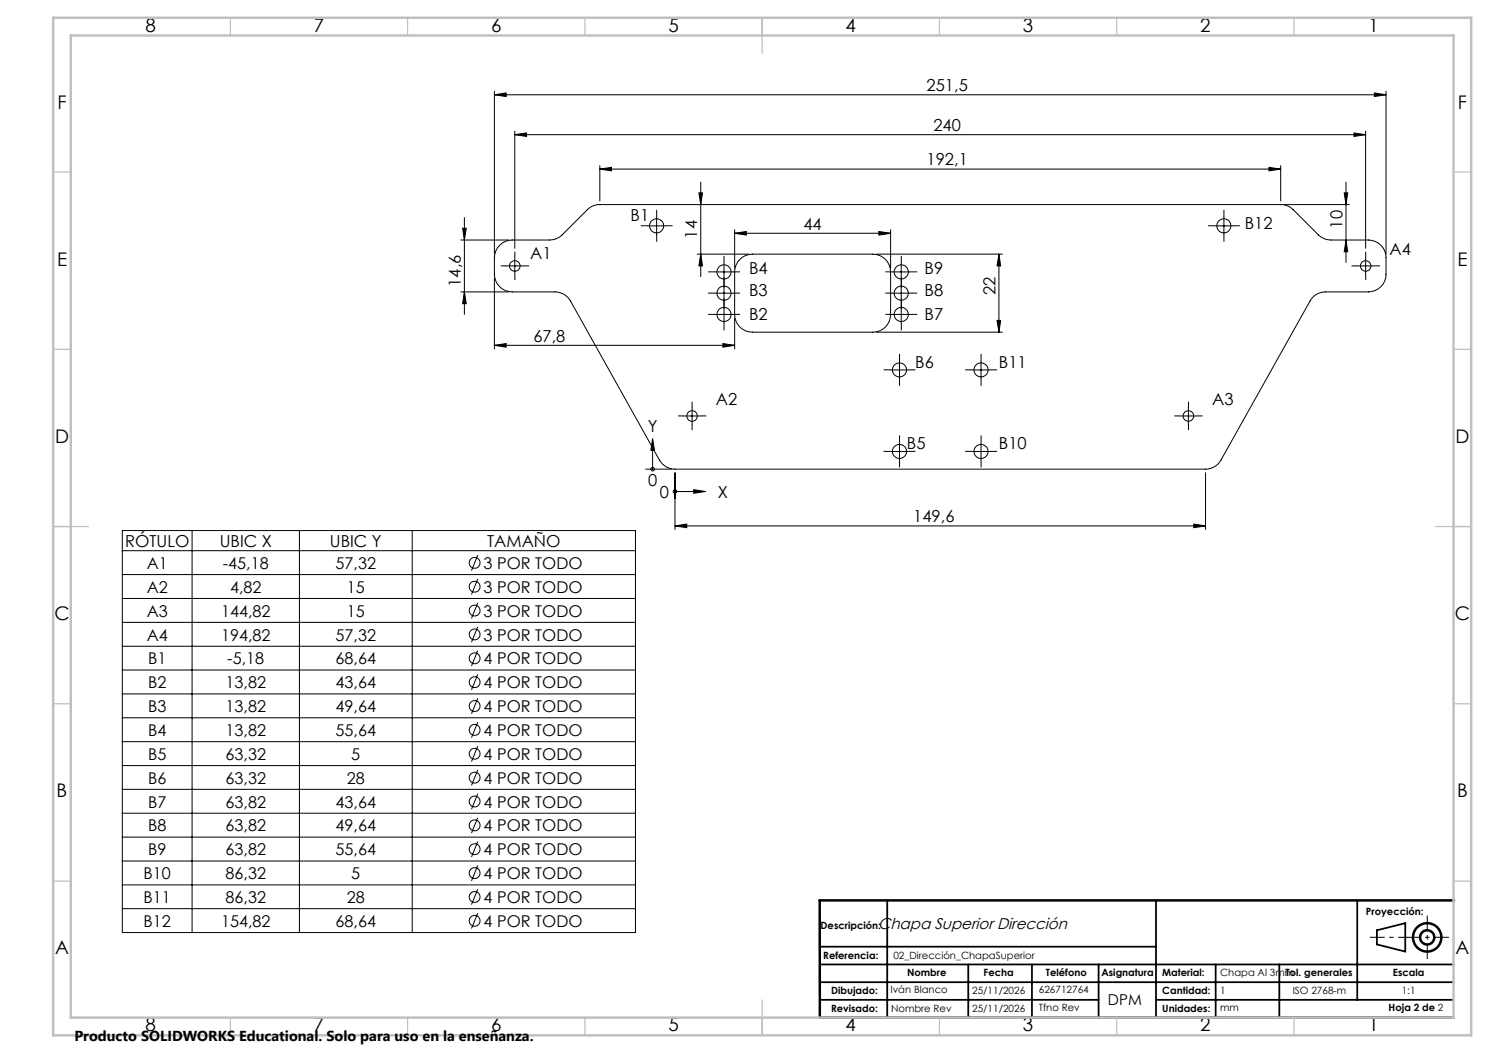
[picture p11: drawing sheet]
<svg xmlns="http://www.w3.org/2000/svg" width="420mm" height="297mm" viewBox="0 0 420 297" stroke-linecap="round" stroke-linejoin="round" font-family="sans-serif">
<g fill="none" stroke="#000" stroke-width=".28">
<path d="M139.5 26.7l3.3-.5v1zM139.5 25.7v46M139.5 26.7h251.4M145.2 38l3.3-.5v1zM145.2 37v33M145.2 38h240M381.9 37.5l3.3 .5-3.3 .5zM385.2 37v33M387.7 26.2l3.2 .5-3.2 .5zM390.9 25.7v46M169.2 47.7l3.3-.5v1zM169.2 46.7v10"/>
<path d="M169.2 47.7h192M197.1 54.4h1.1l-.5 3.3zM197.7 51.4v26.6M357.9 47.2l3.3 .5-3.3 .5zM361.2 46.7v10M362.2 57.7h18.4M379.2 54.4h1l-.5 3.3zM379.7 51.4v22.6M130 67.7h13.5M130.5 64.4h1l-.5 3.3zM131 61.3v27.4M139.5 78.3v20.1"/>
<path d="M140.9 69.2a5 5 0 0 1 3.6-1.5h10.5a5.2 5.2 0 0 0 3.6-1.5l7.1-7a4.8 4.8 0 0 1 3.5-1.5h192a4.8 4.8 0 0 1 3.6 1.5l7.1 7a5.2 5.2 0 0 0 3.5 1.5h10.6a5 5 0 0 1 4.9 5v4.6a5 5 0 0 1-4.9 5h-12.1a4.9 4.9 0 0 0-4.4 2.6l-25.1 44.9a4.9 4.9 0 0 1-4.4 2.5h-149.6a4.9 4.9 0 0 1-4.4-2.5l-25.1-44.9a4.9 4.9 0 0 0-4.4-2.6h-12a5.1 5.1 0 0 1-5-5v-4.6a5 5 0 0 1 1.4-3.5zM142.7 75h5M145.2 72.5v5M182.7 63.7h5M185.2 61.2v5M196.6 71.7h14.6M197.7 71.7l.5 3.3h-1.1zM201.7 76.7h5M204.2 74.2v5M207.2 65.8l3.3-.5v1zM207.2 64.8v10.9M207.2 65.8h44"/>
<path d="M208.7 73.2a5 5 0 0 1 3.5-1.5h34a5 5 0 0 1 5 5v12a4.9 4.9 0 0 1-5 5h-34a4.9 4.9 0 0 1-5-5v-12a5.2 5.2 0 0 1 1.5-3.5zM247.2 71.7h35.6M247.9 65.3l3.3 .5-3.3 .5zM251.2 64.8v10.9M251.7 76.7h5M254.2 74.2v5M281.8 71.7l.5 3.3h-1.1zM281.8 71.7v22M342.7 63.7h5M345.2 61.2v5M379.7 67.7l.5 3.3h-1zM382.7 75h5"/>
<path d="M385.2 72.5v5M130 82.3h13.5M131 82.3l.5 3.4h-1zM139.5 97.4l3.3-.5v1zM139.5 97.4h67.7M201.7 88.7h5M201.7 82.7h5M203.9 96.9l3.3 .5-3.3 .5zM204.2 80.2v5M204.2 86.2v5M207.2 89.7v8.7M247.2 93.7h35.6"/>
<path d="M251.7 88.7h5M251.7 82.7h5M254.2 80.2v5M254.2 86.2v5M281.2 90.4h1.1l-.5 3.3zM192.7 117.3h5M195.2 114.8v5M251.2 104.3h5M253.7 101.8v5M274.2 104.3h5M276.7 101.8v5M332.7 117.3h5"/>
<path d="M335.2 114.8v5M182.1 132.3h7.3M184.1 123.7l.5 3.3h-1zM184.1 127v5.3M190.4 133.3v16M190.4 138.6h5.3M195.7 138.1l3.3 .5-3.3 .5zM251.2 127.3h5M253.7 124.8v5M274.2 127.3h5M276.7 124.8v5M340 133.3v16"/>
<path d="M34.5 149.6h144.7v113.4h-144.7zM34.5 155.3h144.7M54.2 149.6v113.4M84.5 149.6v113.4M116.3 149.6v113.4M134.8 156.6l-1.8 4.3M190.4 148.3l3.3-.5v1zM190.4 148.3h149.6M336.7 147.8l3.3 .5-3.3 .5zM34.5 162.1h144.7M34.5 168.8h144.7M34.5 175.5h144.7"/>
<path d="M134.8 163.3l-1.8 4.4M134.8 170l-1.8 4.4M134.8 176.8l-1.8 4.3M34.5 182.3h144.7M34.5 189h144.7M34.5 195.7h144.7M134.8 183.5l-1.8 4.4M134.8 190.2l-1.8 4.4M134.8 197l-1.8 4.3M34.5 202.5h144.7M34.5 209.2h144.7M34.5 215.9h144.7"/>
<path d="M134.8 203.7l-1.8 4.4M134.8 210.4l-1.8 4.4M134.8 217.1l-1.8 4.4M34.5 222.6h144.7M34.5 229.4h144.7M34.5 236.1h144.7M134.8 223.9l-1.8 4.3M134.8 230.6l-1.8 4.4M134.8 237.3l-1.8 4.4M34.5 242.8h144.7M34.5 249.6h144.7M34.5 256.3h144.7"/>
<path d="M134.8 244.1l-1.8 4.4M134.8 250.8l-1.8 4.4M134.8 257.5l-1.8 4.4"/>
<circle cx="145.2" cy="75" r="1.51"/>
<circle cx="185.2" cy="63.7" r="2"/>
<circle cx="204.2" cy="76.7" r="2"/>
<circle cx="254.2" cy="76.7" r="2"/>
<circle cx="345.2" cy="63.7" r="1.99"/>
<circle cx="385.2" cy="75" r="1.5"/>
<circle cx="204.2" cy="82.7" r="2"/>
<circle cx="204.2" cy="88.7" r="2"/>
<circle cx="254.2" cy="82.7" r="2"/>
<circle cx="254.2" cy="88.7" r="2"/>
<circle cx="195.2" cy="117.4" r="1.5"/>
<circle cx="253.7" cy="104.3" r="2"/>
<circle cx="276.7" cy="104.3" r="2"/>
<circle cx="335.2" cy="117.3" r="1.51"/>
<circle cx="184.1" cy="132.3" r=".5"/>
<circle cx="190.4" cy="138.6" r=".5"/>
<circle cx="253.7" cy="127.3" r="2"/>
<circle cx="276.7" cy="127.3" r="2"/>
<circle cx="133.9" cy="158.8" r="1.53"/>
<circle cx="133.9" cy="165.5" r="1.54"/>
<circle cx="133.9" cy="178.9" r="1.53"/>
<circle cx="133.9" cy="172.2" r="1.53"/>
<circle cx="133.9" cy="199.1" r="1.54"/>
<circle cx="133.9" cy="192.4" r="1.53"/>
<circle cx="133.9" cy="185.7" r="1.53"/>
<circle cx="133.9" cy="212.6" r="1.53"/>
<circle cx="133.9" cy="205.9" r="1.53"/>
<circle cx="133.9" cy="219.3" r="1.53"/>
<circle cx="133.9" cy="232.8" r="1.54"/>
<circle cx="133.9" cy="226.1" r="1.53"/>
<circle cx="133.9" cy="239.5" r="1.53"/>
<circle cx="133.9" cy="259.7" r="1.53"/>
<circle cx="133.9" cy="246.3" r="1.53"/>
<circle cx="133.9" cy="253" r="1.53"/>
</g>
<g fill="none" stroke="#000" stroke-width=".7" stroke-linecap="butt">
<circle cx="402.6" cy="264.4" r="4"/>
<circle cx="402.6" cy="264.4" r="2"/>
</g>
<g fill="none" stroke="#000" stroke-width=".28" stroke-dasharray="15.2 1.3 1.3 1.3" stroke-linecap="butt">
<path d="M142.7 75h-1.5M145.2 72.5v-1.5M145.2 77.5v1.5M147.7 75h1.5M182.7 63.7h-2M185.2 61.2v-2M185.2 66.2v2M187.7 63.7h2M201.7 76.7h-2M204.2 74.2v-2M204.2 79.2v2M206.7 76.7h2"/>
<path d="M251.7 76.7h-2M254.2 74.2v-2M254.2 79.2v2M256.7 76.7h2M342.7 63.7h-2M345.2 61.2v-2M345.2 66.2v2M347.7 63.7h2M382.7 75h-1.5M385.2 72.5v-1.5M385.2 77.5v1.5M387.7 75h1.5"/>
<path d="M201.7 88.7h-2M201.7 82.7h-2M204.2 86.2v-2M204.2 91.2v2M204.2 80.2v-2M204.2 85.2v2M206.7 88.7h2M206.7 82.7h2M251.7 82.7h-2M251.7 88.7h-2M254.2 80.2v-2M254.2 85.2v2"/>
<path d="M254.2 86.2v-2M254.2 91.2v2M256.7 82.7h2M256.7 88.7h2M192.7 117.3h-1.5M195.2 114.8v-1.5M195.2 119.8v1.5M197.7 117.3h1.5M251.2 104.3h-2M253.7 101.8v-2M253.7 106.8v2M256.2 104.3h2"/>
<path d="M274.2 104.3h-2M276.7 101.8v-2M276.7 106.8v2M279.2 104.3h2M332.7 117.3h-1.5M335.2 114.8v-1.5M335.2 119.8v1.5M337.7 117.3h1.5M251.2 127.3h-2M253.7 124.8v-2M253.7 129.8v2M256.2 127.3h2"/>
<path d="M274.2 127.3h-2M276.7 124.8v-2M276.7 129.8v2M279.2 127.3h2"/>
</g>
<path d="M408.7 264.4h-22.3" fill="none" stroke="#000" stroke-width=".28" stroke-dasharray="6.3 1.3 1.3 1.3" stroke-dashoffset="2.2" stroke-linecap="butt"/>
<path d="M402.6 258.2v12.3" fill="none" stroke="#000" stroke-width=".28" stroke-dasharray="6.3 1.3 1.3 1.3" stroke-dashoffset="2.1" stroke-linecap="butt"/>
<g fill="none" stroke="#000" stroke-width=".5">
<path d="M250.3 254v33M326.1 254v33M382.8 254v28M231.2 267h94.9M231.2 272h178.9M231.2 277h178.8M273.1 272v15M291.1 272v15M309.9 272v15M342.9 272v15M360.9 272v15M388.4 262.4l8-2v8l-8-2z"/>
<path d="M231.2 282h78.7M326.1 282h83.9"/>
</g>
<path d="M410.1 254h-178.9v33h178.8" fill="none" stroke="#000" stroke-width=".7"/>
<g fill="none" stroke="#c0c0c0" stroke-width=".35">
<path d="M65 5v5M115 5v5M165 5v5M215 5v10M265 5v5M315 5v5M365 5v5M15 48.5h5M410 48.5h5M15 98.5h5M410 98.5h5M15 148.5h10"/>
<path d="M405 148.5h10M15 198.5h5M410 198.5h5M15 248.5h5M410 248.5h5M65 287v5M115 287v5M165 287v5M215 282v10M265 287v5M315 287v5M365 287v5"/>
</g>
<path d="M15 5h400v287h-400zM20 10h390v277h-390z" fill="none" stroke="#c0c0c0" stroke-width=".7"/>
<g fill="#000">
<path d="M381.9 37.5l3.3 .5-3.3 .5zM145.2 38l3.3-.5v1z"/>
<path d="M197.7 71.7l.5 3.3h-1.1zM197.1 54.4h1.1l-.5 3.3z"/>
<path d="M207.2 65.8l3.3-.5v1zM247.9 65.3l3.3 .5-3.3 .5zM169.2 47.7l3.3-.5v1zM357.9 47.2l3.3 .5-3.3 .5zM190.4 148.3l3.3-.5v1zM336.7 147.8l3.3 .5-3.3 .5zM139.5 97.4l3.3-.5v1zM203.9 96.9l3.3 .5-3.3 .5zM139.5 26.7l3.3-.5v1zM387.7 26.2l3.2 .5-3.2 .5zM195.7 138.1l3.3 .5-3.3 .5zM184.1 123.7l.5 3.3h-1z"/>
<path d="M281.8 71.7l.5 3.3h-1.1zM281.2 90.4h1.1l-.5 3.3zM130.5 64.4h1l-.5 3.3zM131 82.3l.5 3.4h-1zM379.2 54.4h1l-.5 3.3zM379.7 67.7l.5 3.3h-1z"/>
</g>
<g font-size="5.3">
<text x="41" y="8.9">8</text>
<text x="88.5" y="8.9">7</text>
<text x="138.5" y="8.9">6</text>
<text x="188.5" y="8.9">5</text>
<text x="238.5" y="8.9">4</text>
<text x="288.5" y="8.9">3</text>
<text x="338.5" y="8.9">2</text>
<text x="386" y="8.9">1</text>
<text x="16.2" y="30.7">F</text>
<text x="411.2" y="30.7">F</text>
<text x="16.1" y="74.9">E</text>
<text x="411.1" y="74.9">E</text>
<text x="15.5" y="124.9">D</text>
<text x="410.5" y="124.9">D</text>
<text x="15.4" y="174.9">C</text>
<text x="410.4" y="174.9">C</text>
<text x="16" y="224.9">B</text>
<text x="411" y="224.9">B</text>
<text x="15.5" y="269.2">A</text>
<text x="410.5" y="269.2">A</text>
<text x="41" y="290.9">8</text>
<text x="88.5" y="290.9">7</text>
<text x="138.5" y="290.9">6</text>
<text x="188.5" y="290.9">5</text>
<text x="238.5" y="290.9">4</text>
<text x="288.5" y="290.9">3</text>
<text x="338.5" y="290.9">2</text>
<text x="386" y="290.9">1</text>
</g>
<g font-size="4.7">
<text x="261.4" y="25.7">251,5</text>
<text x="263.3" y="37">240</text>
<text x="261.4" y="46.7">192,1</text>
<text x="177.8" y="62.4">B1</text>
<text x="226.6" y="64.8">44</text>
<text x="351.1" y="64.6">B12</text>
<text x="378.7" y="64.5" transform="rotate(-90 378.7 64.5)">10</text>
<text x="196.6" y="67.3" transform="rotate(-90 196.6 67.3)">14</text>
<text x="391.9" y="71.8">A4</text>
<text x="149.5" y="73.1">A1</text>
<text x="211.3" y="77.2">B4</text>
<text x="260.8" y="77.2">B9</text>
<text x="130" y="80.9" transform="rotate(-90 130 80.9)">14,6</text>
<text x="211.3" y="83.6">B3</text>
<text x="260.8" y="83.6">B8</text>
<text x="280.8" y="83.2" transform="rotate(-90 280.8 83.2)">22</text>
<text x="211.3" y="90.3">B2</text>
<text x="260.8" y="90.3">B7</text>
<text x="150.4" y="96.4">67,8</text>
<text x="258.2" y="103.7">B6</text>
<text x="281.8" y="103.7">B11</text>
<text x="201.9" y="114.1">A2</text>
<text x="341.9" y="114.1">A3</text>
<text x="182.7" y="122">Y</text>
<text x="255.8" y="126.5">B5</text>
<text x="281.8" y="126.5">B10</text>
<text x="182.8" y="137.1">0</text>
<text x="186.1" y="140.4">0</text>
<text x="202.5" y="140.4">X</text>
<text x="257.6" y="147.3">149,6</text>
<text x="35.3" y="154.1">RÓTULO</text>
<text x="62" y="154.1">UBIC X</text>
<text x="93" y="154.1">UBIC Y</text>
<text x="137.4" y="154.1">TAMAÑO</text>
</g>
<g font-size="4.6">
<text x="41.4" y="160.5">A1</text>
<text x="62.8" y="160.5">-45,18</text>
<text x="94.7" y="160.5">57,32</text>
<text x="136.4" y="160.5">3 POR TODO</text>
<text x="41.4" y="167.2">A2</text>
<text x="64.9" y="167.2">4,82</text>
<text x="97.8" y="167.2">15</text>
<text x="136.4" y="167.2">3 POR TODO</text>
<text x="41.4" y="173.9">A3</text>
<text x="62.3" y="173.9">144,82</text>
<text x="97.8" y="173.9">15</text>
<text x="136.4" y="173.9">3 POR TODO</text>
<text x="41.4" y="180.7">A4</text>
<text x="62.3" y="180.7">194,82</text>
<text x="94.7" y="180.7">57,32</text>
<text x="136.4" y="180.7">3 POR TODO</text>
<text x="41.8" y="187.4">B1</text>
<text x="64.1" y="187.4">-5,18</text>
<text x="94.7" y="187.4">68,64</text>
<text x="136.4" y="187.4">4 POR TODO</text>
<text x="41.8" y="194.1">B2</text>
<text x="63.6" y="194.1">13,82</text>
<text x="94.7" y="194.1">43,64</text>
<text x="136.4" y="194.1">4 POR TODO</text>
<text x="41.8" y="200.9">B3</text>
<text x="63.6" y="200.9">13,82</text>
<text x="94.7" y="200.9">49,64</text>
<text x="136.4" y="200.9">4 POR TODO</text>
<text x="41.8" y="207.6">B4</text>
<text x="63.6" y="207.6">13,82</text>
<text x="94.7" y="207.6">55,64</text>
<text x="136.4" y="207.6">4 POR TODO</text>
<text x="41.8" y="214.3">B5</text>
<text x="63.6" y="214.3">63,32</text>
<text x="99.1" y="214.3">5</text>
<text x="136.4" y="214.3">4 POR TODO</text>
<text x="41.8" y="221.1">B6</text>
<text x="63.6" y="221.1">63,32</text>
<text x="97.8" y="221.1">28</text>
<text x="136.4" y="221.1">4 POR TODO</text>
<text x="41.8" y="227.8">B7</text>
<text x="63.6" y="227.8">63,82</text>
<text x="94.7" y="227.8">43,64</text>
<text x="136.4" y="227.8">4 POR TODO</text>
<text x="41.8" y="234.5">B8</text>
<text x="63.6" y="234.5">63,82</text>
<text x="94.7" y="234.5">49,64</text>
<text x="136.4" y="234.5">4 POR TODO</text>
<text x="41.8" y="241.2">B9</text>
<text x="63.6" y="241.2">63,82</text>
<text x="94.7" y="241.2">55,64</text>
<text x="136.4" y="241.2">4 POR TODO</text>
<text x="40.5" y="248">B10</text>
<text x="63.6" y="248">86,32</text>
<text x="99.1" y="248">5</text>
<text x="136.4" y="248">4 POR TODO</text>
<text x="40.5" y="254.7">B11</text>
<text x="63.6" y="254.7">86,32</text>
<text x="97.8" y="254.7">28</text>
<text x="136.4" y="254.7">4 POR TODO</text>
<text x="40.5" y="261.4">B12</text>
<text x="62.3" y="261.4">154,82</text>
<text x="94.7" y="261.4">68,64</text>
<text x="136.4" y="261.4">4 POR TODO</text>
</g>
<text font-size="4.4" x="247.7" y="261.9">Chapa Superior Dirección</text>
<text font-size="4.2" x="312.5" y="283.3">DPM</text>
<text font-size="4.1" x="21" y="293.7">Producto SOLIDWORKS Educational. Solo para uso en la enseñanza.</text>
<g font-size="2.8">
<text x="231.5" y="261.9">Descripción:</text>
<text x="385.3" y="258">Proyección:</text>
<text x="232.2" y="270.5">Referencia:</text>
<text x="252" y="270.5">02_Dirección_ChapaSuperior</text>
<text x="255.9" y="275.3">Nombre</text>
<text x="277.4" y="275.3">Fecha</text>
<text x="295" y="275.3">Teléfono</text>
<text x="310.7" y="275.2">Asignatura</text>
<text x="327.8" y="275.3">Material:</text>
<text x="344.2" y="275.2">Chapa Al 3mm</text>
<text x="362.6" y="275.3">Tol. generales</text>
<text x="392.9" y="275.3">Escala</text>
<text x="234.4" y="280.4">Dibujado:</text>
<text x="251.2" y="280.2">Iván Blanco</text>
<text x="274.2" y="280.4">25/11/2026</text>
<text x="293" y="280.2">626712764</text>
<text x="327.8" y="280.5">Cantidad:</text>
<text x="344.2" y="280.4">1</text>
<text x="364.6" y="280.5">ISO 2768-m</text>
<text x="395.4" y="280.5">1:1</text>
<text x="234.4" y="285.4">Revisado:</text>
<text x="251.3" y="285.4">Nombre Rev</text>
<text x="274.2" y="285.4">25/11/2026</text>
<text x="293" y="285.3">Tfno Rev</text>
<text x="327.8" y="285.4">Unidades:</text>
<text x="344.2" y="285.3">mm</text>
<text x="391.7" y="285.3">Hoja 2 de 2</text>
</g>
</svg>
